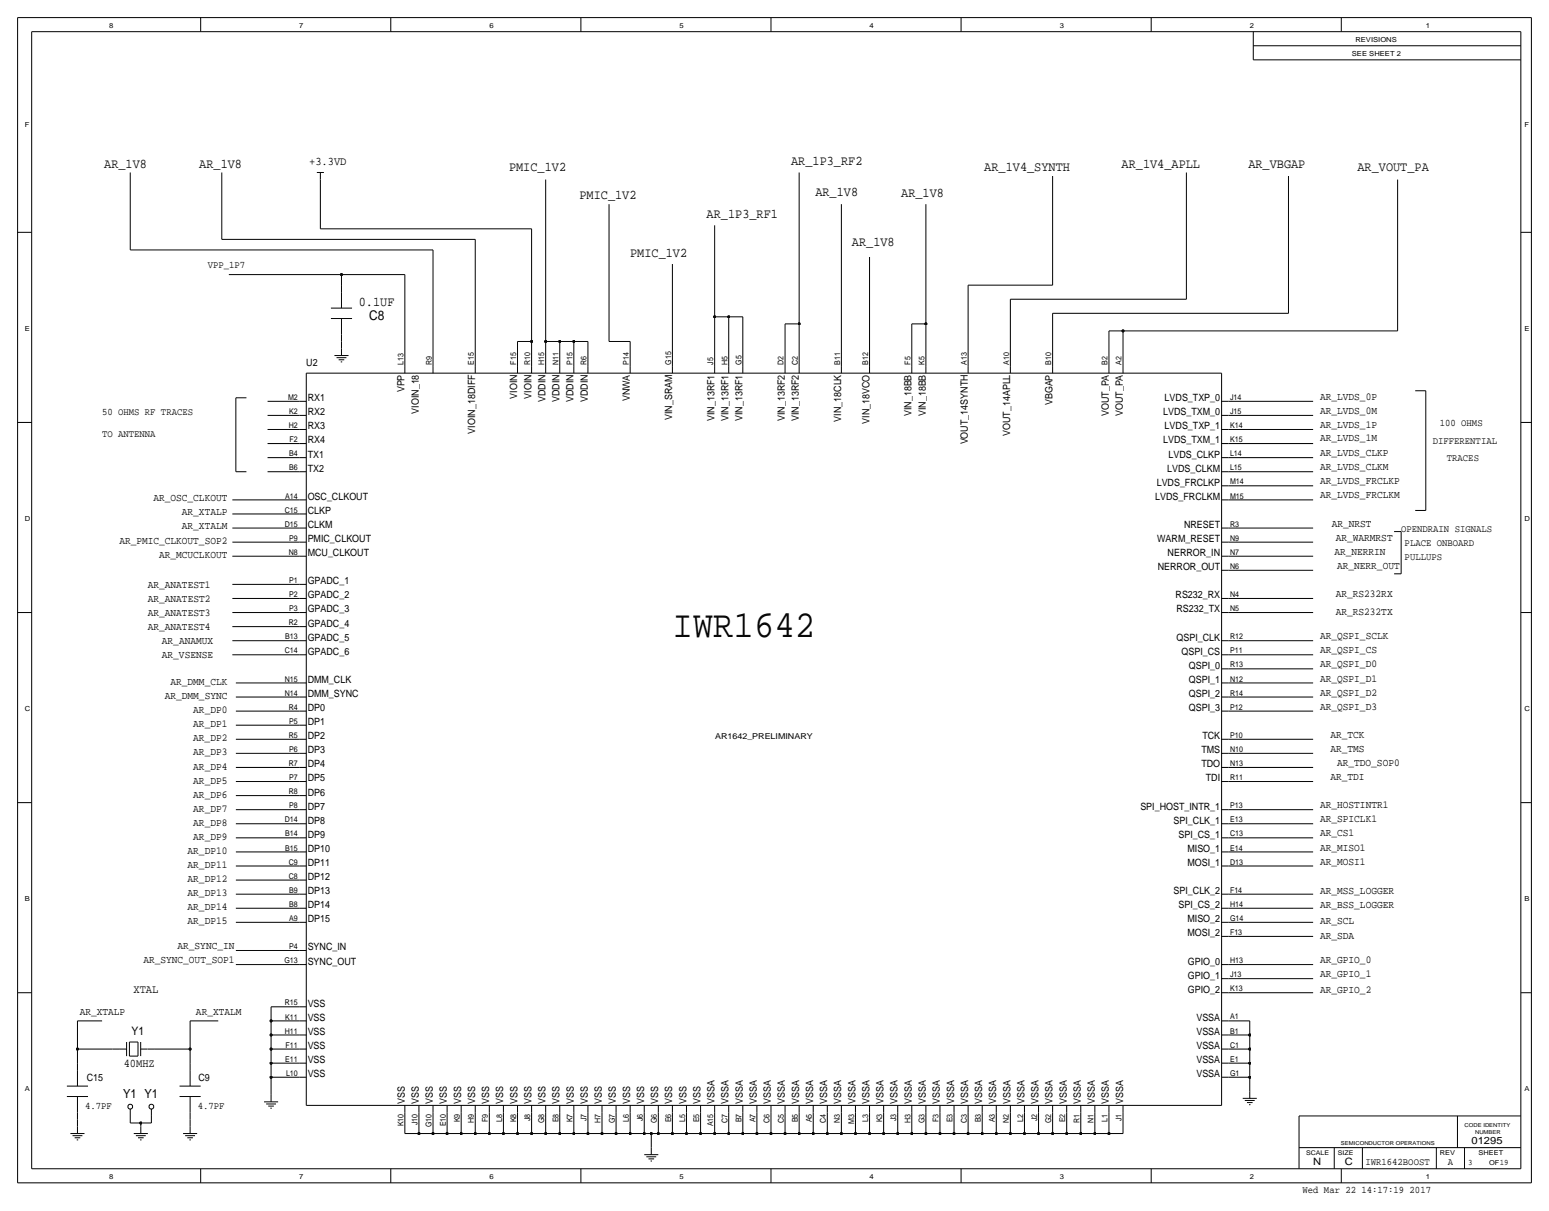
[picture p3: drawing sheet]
<svg xmlns="http://www.w3.org/2000/svg" width="559mm" height="437mm" viewBox="0 0 559 437" stroke-linecap="round" stroke-linejoin="round" font-family="sans-serif">
<g fill="none" stroke="#000" stroke-width=".36">
<path d="M6.3 6.3v420.4zM6.4 6.3h546zM11.4 11.4v410.2zM11.4 11.4h537.2zM72.4 6.3v5.1zM141 6.3v5.1zM209.5 6.3v5.1zM278.1 6.3v5.1zM346.7 6.3v5.1zM415.3 6.3v5.1zM452.1 16.5h96.5zM452.1 11.4v10.2z"/>
<path d="M483.9 6.3v5.1zM548.6 11.4v410.2zM552.4 6.3v420.4zM452.1 21.6h96.5zM47 62.2v28zM80 62.2v24.2zM114.3 62.2h2.5zM115.6 64.8v17.7zM115.6 62.2v2.6zM196.8 64.8v58.4zM219.7 73.7v49.5zM288.3 62.2v54.6z"/>
<path d="M303.5 73.7v58.4zM334 73.7v43.1zM379.7 63.5v39.4zM428 62.2v45.8zM464.8 63.5v49.5zM504.2 64.8v54.6zM6.4 83.8h5zM47 90.2h109.2zM80 86.4h91.5zM82.5 99.1h40.7zM115.6 82.5h76.2zM123.2 99.1h22.8z"/>
<path d="M123.2 99.1v3.8zM146 99.1v33zM156.2 90.2v41.9zM171.4 86.4v45.7zM191.8 82.6v40.6zM242.6 95.3v36.8zM257.8 81.3v33zM313.7 92.7v39.4zM548.6 83.8h3.8zM119.4 111.2h7.6zM119.4 114.9h7.6zM123.2 102.9v2.5z"/>
<path d="M123.2 105.4v5.8zM123.2 114.9v5.7zM257.8 114.3h5.1zM257.8 114.3v17.8zM262.9 114.3h5.1zM262.9 114.3v17.8zM268 114.3v17.8zM283.2 116.8v15.3zM283.2 116.8h5.1zM288.3 116.8v15.3zM328.9 116.8h5.1zM328.9 116.8v15.3z"/>
<path d="M334 116.8v15.3zM349.2 102.9v29.2zM349.3 102.9h30.4zM364.5 107.9h63.5zM364.5 107.9v24.2zM379.7 113h85.1zM379.7 113v19.1zM400 119.4v12.7zM400.1 119.4h5zM405.1 119.4h99.1zM405.1 119.4v12.7zM110.5 134.6h330.2z"/>
<path d="M110.5 134.6v264.2zM120.6 128.3h5.1zM121.4 129h3.6zM122.2 129.8h2zM122.9 130.6h.5zM123.2 123.2v2.5zM123.2 120.7v2.5zM123.2 125.7v2.6zM146 132.1v2.5zM156.2 132.1v2.5zM171.4 132.1v2.5zM186.7 123.2v8.9z"/>
<path d="M186.7 123.2h5.1zM186.7 132.1v2.5zM191.8 123.2v8.9zM191.8 132.1v2.5zM196.8 123.2h5.1zM196.8 123.2v8.9zM196.8 132.1v2.5zM201.9 123.2h5.1zM201.9 123.2v8.9zM201.9 132.1v2.5zM207 123.2h5.1zM207 123.2v8.9z"/>
<path d="M207 132.1v2.5zM212.1 123.2v8.9zM212.1 132.1v2.5zM219.7 123.2h7.6zM227.3 123.2v8.9zM227.3 132.1v2.5zM242.6 132.1v2.5zM257.8 132.1v2.5zM262.9 132.1v2.5zM268 132.1v2.5zM283.2 132.1v2.5zM288.3 132.1v2.5z"/>
<path d="M303.5 132.1v2.5zM313.7 132.1v2.5zM328.9 132.1v2.5zM334 132.1v2.5zM349.2 132.1v2.5zM364.5 132.1v2.5zM379.7 132.1v2.5zM400 132.1v2.5zM405.1 132.1v2.5zM440.7 134.6v264.2zM6.4 152.4h5zM85.1 143.5v26.7z"/>
<path d="M85.1 143.5h3.8zM96.5 154.9h11.4zM96.5 149.9h11.4zM96.5 144.8h11.5zM107.9 154.9h2.6zM107.9 149.9h2.6zM107.9 144.8h2.6zM440.7 154.9h2.5zM440.7 149.9h2.5zM440.7 144.8h2.5zM443.2 154.9h30.5zM443.2 149.9h30.5z"/>
<path d="M443.2 144.8h30.5zM510.5 141h3.8zM514.3 141v43.1zM548.6 152.4h3.8zM85.1 170.2h3.8zM96.5 170.2h11.4zM96.5 165.1h11.4zM96.5 160h11.4zM107.9 170.2h2.6zM107.9 165.1h2.6zM107.9 160h2.6zM440.7 175.3h2.5z"/>
<path d="M440.7 170.2h2.5zM440.7 165.1h2.5zM440.7 160h2.5zM443.2 175.3h30.5zM443.2 170.2h30.5zM443.2 165.1h30.5zM443.2 160h30.5zM83.8 190.5h24.1zM83.8 180.3h24.1zM83.8 195.6h24.1zM83.8 185.4h24.1zM107.9 195.6h2.6z"/>
<path d="M107.9 190.5h2.6zM107.9 185.4h2.6zM107.9 180.3h2.6zM440.7 195.6h2.5zM440.7 190.5h2.5zM440.7 180.3h2.5zM443.2 180.3h30.5zM443.2 190.5h30.5zM443.2 195.6h30.5zM502.9 191.8h2.6zM505.5 191.8v15.2zM510.5 184.1h3.8z"/>
<path d="M83.8 200.7h24.1zM83.8 215.9h24.1zM83.8 210.8h24.1zM107.9 215.9h2.6zM107.9 210.8h2.6zM107.9 200.7h2.6zM440.7 215.9h2.5zM440.7 205.7h2.5zM440.7 200.7h2.5zM443.2 215.9h30.5zM443.2 205.7h30.5zM443.2 200.7h30.5z"/>
<path d="M502.9 207h2.6zM6.4 221h5zM83.8 226.1h24.1zM83.8 221h24.1zM83.8 231.1h24.1zM83.8 236.2h24.1zM107.9 236.2h2.6zM107.9 231.1h2.6zM107.9 226.1h2.6zM107.9 221h2.6zM440.7 236.2h2.5zM440.7 231.1h2.5z"/>
<path d="M440.7 221h2.5zM443.2 221h30.5zM443.2 236.2h30.5zM443.2 231.1h30.5zM548.6 221h3.8zM85.1 246.4h22.8zM85.1 251.5h22.8zM85.1 256.5h22.8zM107.9 256.5h2.6zM107.9 251.5h2.6zM107.9 246.4h2.6zM440.7 256.5h2.5z"/>
<path d="M440.7 251.5h2.5zM440.7 246.4h2.5zM440.7 241.3h2.5zM443.2 251.5h30.5zM443.2 256.5h30.5zM443.2 241.3h30.5zM443.2 246.4h30.5zM85.1 261.6h22.8zM85.1 276.9h22.8zM85.1 271.8h22.8zM85.1 266.7h22.8zM107.9 276.9h2.6z"/>
<path d="M107.9 271.8h2.6zM107.9 266.7h2.6zM107.9 261.6h2.6zM440.7 276.9h2.5zM440.7 271.8h2.5zM440.7 266.7h2.5zM443.2 271.8h30.5zM443.2 266.7h30.5zM443.2 276.9h30.5zM6.4 289.6h5zM85.1 297.2h22.8zM85.1 287h22.8z"/>
<path d="M85.1 292.1h22.8zM85.1 281.9h22.8zM107.9 297.2h2.6zM107.9 292.1h2.6zM107.9 287h2.6zM107.9 281.9h2.6zM440.7 297.2h2.5zM440.7 292.1h2.5zM440.7 281.9h2.5zM443.2 292.1h30.5zM443.2 297.2h30.5zM443.2 281.9h30.5z"/>
<path d="M548.6 289.6h3.8zM85.1 312.4h22.8zM85.1 317.5h22.8zM85.1 307.3h22.8zM85.1 302.3h22.8zM107.9 317.5h2.6zM107.9 312.4h2.6zM107.9 307.3h2.6zM107.9 302.3h2.6zM440.7 312.4h2.5zM440.7 307.3h2.5zM440.7 302.3h2.5z"/>
<path d="M443.2 302.3h30.5zM443.2 312.4h30.5zM443.2 307.3h30.5zM85.1 322.6h22.8zM85.1 332.7h22.8zM85.1 327.7h22.8zM107.9 332.7h2.6zM107.9 327.7h2.6zM107.9 322.6h2.6zM440.7 337.8h2.5zM440.7 332.7h2.5zM440.7 327.7h2.5z"/>
<path d="M440.7 322.6h2.5zM443.2 327.7h30.5zM443.2 322.6h30.5zM443.2 332.7h30.5zM443.2 337.8h30.5zM6.4 358.1h5zM85.1 342.9h22.8zM85.1 348h22.8zM107.9 348h2.6zM107.9 342.9h2.6zM440.7 358.1h2.5zM440.7 353.1h2.5z"/>
<path d="M440.7 348h2.5zM443.2 348h30.5zM443.2 353.1h30.5zM443.2 358.1h30.5zM548.6 358.1h3.8zM27.9 378.5v5zM27.9 368.3v10.2zM27.9 368.3h8.9zM27.9 378.5h12.7zM40.6 378.5h2.6zM43.1 378.5h2.6zM45.7 375.9v5.1z"/>
<path d="M46.7 375.9v5.1zM46.7 375.9h3.1zM49.8 375.9v5.1zM50.7 378.5h2.6zM50.7 375.9v5.1zM53.3 378.5h2.6zM55.9 378.5h12.7zM68.6 368.3v10.2zM68.6 378.5v5zM68.6 368.3h10.1zM97.8 378.5h10.1zM97.8 373.4h10.1z"/>
<path d="M97.8 363.2h10.1zM97.8 378.5v5zM97.8 373.4v5.1zM97.8 368.3v5.1zM97.8 368.3h10.2zM97.8 363.2v5.1zM107.9 363.2h2.6zM107.9 378.5h2.6zM107.9 373.4h2.6zM107.9 368.3h2.6zM440.7 378.5h2.5zM440.7 373.4h2.5z"/>
<path d="M440.7 368.3h2.5zM443.2 368.3h7.7zM443.2 373.4h7.7zM443.2 378.5h7.7zM450.8 368.3v5.1zM450.8 373.4v5.1zM450.8 378.5v5zM24.1 391.8h7.7zM24.1 395.6h7.7zM27.9 383.5v2.6zM27.9 386.1v5.7zM27.9 395.6v5.7z"/>
<path d="M46.7 381h3.1zM64.8 391.8h7.6zM64.8 395.6h7.6zM68.6 383.5v2.6zM68.6 386.1v5.7zM68.6 395.6v5.7zM95.2 397.5h5.1zM96 398.3h3.6zM96.8 399h2zM97.5 399.8h.5zM97.8 383.5h10.1zM97.8 388.6h10.1z"/>
<path d="M97.8 383.5v5.1zM97.8 388.6v6.4zM97.8 395v2.5zM107.9 388.6h2.6zM107.9 383.5h2.6zM110.5 398.8h330.2zM146 398.8v2.5zM151.1 398.8v2.5zM156.2 398.8v2.5zM161.3 398.8v2.5zM166.4 398.8v2.5zM171.4 398.8v2.5z"/>
<path d="M176.5 398.8v2.5zM181.6 398.8v2.5zM186.7 398.8v2.5zM191.8 398.8v2.5zM196.8 398.8v2.5zM201.9 398.8v2.5zM207 398.8v2.5zM212.1 398.8v2.5zM217.2 398.8v2.5zM222.2 398.8v2.5zM227.3 398.8v2.5zM232.4 398.8v2.5z"/>
<path d="M237.5 398.8v2.5zM242.6 398.8v2.5zM247.6 398.8v2.5zM252.7 398.8v2.5zM257.8 398.8v2.5zM262.9 398.8v2.5zM268 398.8v2.5zM273 398.8v2.5zM278.1 398.8v2.5zM283.2 398.8v2.5zM288.3 398.8v2.5zM293.4 398.8v2.5z"/>
<path d="M298.4 398.8v2.5zM303.5 398.8v2.5zM308.6 398.8v2.5zM313.7 398.8v2.5zM318.8 398.8v2.5zM323.8 398.8v2.5zM328.9 398.8v2.5zM334 398.8v2.5zM339.1 398.8v2.5zM344.2 398.8v2.5zM349.2 398.8v2.5zM354.3 398.8v2.5z"/>
<path d="M359.4 398.8v2.5zM364.5 398.8v2.5zM369.6 398.8v2.5zM374.6 398.8v2.5zM379.7 398.8v2.5zM384.8 398.8v2.5zM389.9 398.8v2.5zM395 398.8v2.5zM400 398.8v2.5zM405.1 398.8v2.5zM440.7 388.6h2.5zM440.7 383.5h2.5z"/>
<path d="M443.2 383.5h7.7zM443.2 388.6h7.7zM448.3 396.2h5.1zM449.1 397h3.5zM449.8 397.8h2.1zM450.6 398.5h.5zM450.8 383.5v5.1zM450.8 388.6v5.1zM450.8 393.7v2.5zM25.4 408.9h5.1zM26.2 409.7h3.5zM26.9 410.5h2.1z"/>
<path d="M27.7 411.2h.5zM27.9 403.9v2.5zM27.9 401.3v2.6zM27.9 406.4v2.5zM47 402.6v2.5zM47 405.1h3.8zM47 400.1v2.5zM48.3 408.9h5zM49 409.7h3.6zM49.8 410.5h2zM50.5 411.2h.6zM50.8 405.1h3.8z"/>
<path d="M50.8 405.1v1.3zM50.8 406.4v2.5zM54.6 402.6v2.5zM54.6 400.1v2.5zM66 408.9h5.1zM66.8 409.7h3.6zM67.6 410.5h2zM68.3 411.2h.5zM68.6 403.9v2.5zM68.6 401.3v2.6zM68.6 406.4v2.5zM146 408.9h5.1z"/>
<path d="M146 401.3v7.6zM151.1 401.3v7.6zM151.1 408.9h5.1zM156.2 408.9h5.1zM156.2 401.3v7.6zM161.3 401.3v7.6zM161.3 408.9h5.1zM166.4 408.9h5.1zM166.4 401.3v7.6zM171.4 401.3v7.6zM171.4 408.9h5.1zM176.5 401.3v7.6z"/>
<path d="M176.5 408.9h5.1zM181.6 401.3v7.6zM181.6 408.9h5.1zM186.7 401.3v7.6zM186.7 408.9h5.1zM191.8 408.9h5zM191.8 401.3v7.6zM196.8 401.3v7.6zM196.8 408.9h5.1zM201.9 401.3v7.6zM201.9 408.9h5.1zM207 408.9h5.1z"/>
<path d="M207 401.3v7.6zM212.1 401.3v7.6zM212.1 408.9h5.1zM217.2 408.9h5zM217.2 401.3v7.6zM222.2 401.3v7.6zM222.2 408.9h5.1zM227.3 401.3v7.6zM227.3 408.9h5.1zM232.4 401.3v7.6zM232.4 408.9h2.5zM232.4 416.6h5.1z"/>
<path d="M233.2 417.3h3.5zM233.9 418.1h2.1zM234.7 418.8h.5zM234.9 408.9h2.6zM234.9 408.9v5.1zM234.9 414v2.6zM237.5 401.3v7.6zM237.5 408.9h5.1zM242.6 401.3v7.6zM242.6 408.9h5zM247.6 408.9h5.1zM247.6 401.3v7.6z"/>
<path d="M252.7 401.3v7.6zM252.7 408.9h5.1zM257.8 408.9h5.1zM257.8 401.3v7.6zM262.9 401.3v7.6zM262.9 408.9h5.1zM268 401.3v7.6zM268 408.9h5zM273 408.9h5.1zM273 401.3v7.6zM278.1 401.3v7.6zM278.1 408.9h5.1z"/>
<path d="M283.2 408.9h5.1zM283.2 401.3v7.6zM288.3 401.3v7.6zM288.3 408.9h5.1zM293.4 401.3v7.6zM293.4 408.9h5zM298.4 408.9h5.1zM298.4 401.3v7.6zM303.5 401.3v7.6zM303.5 408.9h5.1zM308.6 408.9h5.1zM308.6 401.3v7.6z"/>
<path d="M313.7 401.3v7.6zM313.7 408.9h5.1zM318.8 401.3v7.6zM318.8 408.9h5zM323.8 408.9h5.1zM323.8 401.3v7.6zM328.9 401.3v7.6zM328.9 408.9h5.1zM334 401.3v7.6zM334 408.9h5.1zM339.1 408.9h5.1zM339.1 401.3v7.6z"/>
<path d="M344.2 401.3v7.6zM344.2 408.9h5zM349.2 408.9h5.1zM349.2 401.3v7.6zM354.3 401.3v7.6zM354.3 408.9h5.1zM359.4 401.3v7.6zM359.4 408.9h5.1zM364.5 408.9h5.1zM364.5 401.3v7.6zM369.6 401.3v7.6zM369.6 408.9h5z"/>
<path d="M374.6 408.9h5.1zM374.6 401.3v7.6zM379.7 401.3v7.6zM379.7 408.9h5.1zM384.8 401.3v7.6zM384.8 408.9h5.1zM389.9 408.9h5.1zM389.9 401.3v7.6zM395 401.3v7.6zM395 408.9h5zM400 408.9h5.1zM400 401.3v7.6z"/>
<path d="M405.1 401.3v7.6zM468.6 414h80zM468.6 402.6v19zM468.6 402.6h80zM481.3 414v7.6zM491.5 414v7.6zM518.2 414v7.6zM525.8 402.6v11.4zM528.3 414v7.6zM6.4 426.7h546zM11.4 421.6h537.2zM72.4 421.6v5.1z"/>
<path d="M141 421.6v5.1zM209.5 421.6v5.1zM278.1 421.6v5.1zM346.7 421.6v5.1zM415.3 421.6v5.1zM483.9 421.6v5.1z"/>
<circle cx="47" cy="399.2" r=".87"/>
<circle cx="54.6" cy="399.2" r=".87"/>
</g>
<g fill="#000" stroke="#000" stroke-width=".36">
<circle cx="123.2" cy="99.1" r=".41"/>
<circle cx="257.8" cy="114.3" r=".41"/>
<circle cx="262.9" cy="114.3" r=".41"/>
<circle cx="288.3" cy="116.8" r=".41"/>
<circle cx="334" cy="116.8" r=".41"/>
<circle cx="405.1" cy="119.4" r=".41"/>
<circle cx="191.8" cy="123.2" r=".41"/>
<circle cx="196.8" cy="123.2" r=".41"/>
<circle cx="201.9" cy="123.2" r=".41"/>
<circle cx="207" cy="123.2" r=".41"/>
<circle cx="27.9" cy="378.5" r=".41"/>
<circle cx="68.6" cy="378.5" r=".41"/>
<circle cx="97.8" cy="368.3" r=".41"/>
<circle cx="97.8" cy="378.5" r=".41"/>
<circle cx="97.8" cy="373.4" r=".41"/>
<circle cx="450.8" cy="378.5" r=".41"/>
<circle cx="450.8" cy="373.4" r=".41"/>
<circle cx="97.8" cy="388.6" r=".41"/>
<circle cx="97.8" cy="383.5" r=".41"/>
<circle cx="450.8" cy="388.6" r=".41"/>
<circle cx="450.8" cy="383.5" r=".41"/>
<circle cx="50.8" cy="405.1" r=".41"/>
<circle cx="151.1" cy="408.9" r=".41"/>
<circle cx="156.2" cy="408.9" r=".41"/>
<circle cx="161.3" cy="408.9" r=".41"/>
<circle cx="166.4" cy="408.9" r=".41"/>
<circle cx="171.4" cy="408.9" r=".41"/>
<circle cx="176.5" cy="408.9" r=".41"/>
<circle cx="181.6" cy="408.9" r=".41"/>
<circle cx="186.7" cy="408.9" r=".41"/>
<circle cx="191.8" cy="408.9" r=".41"/>
<circle cx="196.8" cy="408.9" r=".41"/>
<circle cx="201.9" cy="408.9" r=".41"/>
<circle cx="207" cy="408.9" r=".41"/>
<circle cx="212.1" cy="408.9" r=".41"/>
<circle cx="217.2" cy="408.9" r=".41"/>
<circle cx="222.2" cy="408.9" r=".41"/>
<circle cx="227.3" cy="408.9" r=".41"/>
<circle cx="232.4" cy="408.9" r=".41"/>
<circle cx="234.9" cy="408.9" r=".41"/>
<circle cx="237.5" cy="408.9" r=".41"/>
<circle cx="242.6" cy="408.9" r=".41"/>
<circle cx="247.6" cy="408.9" r=".41"/>
<circle cx="252.7" cy="408.9" r=".41"/>
<circle cx="257.8" cy="408.9" r=".41"/>
<circle cx="262.9" cy="408.9" r=".41"/>
<circle cx="268" cy="408.9" r=".41"/>
<circle cx="273" cy="408.9" r=".41"/>
<circle cx="278.1" cy="408.9" r=".41"/>
<circle cx="283.2" cy="408.9" r=".41"/>
<circle cx="288.3" cy="408.9" r=".41"/>
<circle cx="293.4" cy="408.9" r=".41"/>
<circle cx="298.4" cy="408.9" r=".41"/>
<circle cx="303.5" cy="408.9" r=".41"/>
<circle cx="308.6" cy="408.9" r=".41"/>
<circle cx="313.7" cy="408.9" r=".41"/>
<circle cx="318.8" cy="408.9" r=".41"/>
<circle cx="323.8" cy="408.9" r=".41"/>
<circle cx="328.9" cy="408.9" r=".41"/>
<circle cx="334" cy="408.9" r=".41"/>
<circle cx="339.1" cy="408.9" r=".41"/>
<circle cx="344.2" cy="408.9" r=".41"/>
<circle cx="349.2" cy="408.9" r=".41"/>
<circle cx="354.3" cy="408.9" r=".41"/>
<circle cx="359.4" cy="408.9" r=".41"/>
<circle cx="364.5" cy="408.9" r=".41"/>
<circle cx="369.6" cy="408.9" r=".41"/>
<circle cx="374.6" cy="408.9" r=".41"/>
<circle cx="379.7" cy="408.9" r=".41"/>
<circle cx="384.8" cy="408.9" r=".41"/>
<circle cx="389.9" cy="408.9" r=".41"/>
<circle cx="395" cy="408.9" r=".41"/>
<circle cx="400" cy="408.9" r=".41"/>
</g>
<text font-size="13.8" x="242.6" y="229.9">IWR1642</text>
<g font-size="4.8">
<text x="285.4" y="59.7">AR_1P3_RF2</text>
<text x="37.6" y="60.5">AR_1V8</text>
<text x="71.9" y="60.5">AR_1V8</text>
<text x="183.6" y="61.7">PMIC_1V2</text>
<text x="355.1" y="61.7">AR_1V4_SYNTH</text>
<text x="404.6" y="60.5">AR_1V4_APLL</text>
<text x="450.3" y="60.5">AR_VBGAP</text>
<text x="489.7" y="61.7">AR_VOUT_PA</text>
<text x="209" y="71.9">PMIC_1V2</text>
<text x="294.1" y="70.6">AR_1V8</text>
<text x="325.1" y="71.1">AR_1V8</text>
<text x="254.9" y="78.7">AR_1P3_RF1</text>
<text x="307.3" y="88.9">AR_1V8</text>
<text x="227.3" y="92.7">PMIC_1V2</text>
<text x="129.5" y="110.5">0.1UF</text>
<text x="133.1" y="115.6">C8</text>
</g>
<text font-size="4.5" x="44.4" y="396.2">Y1 Y1</text>
<g font-size="4.2">
<text x="111.5" y="59.6">+3.3VD</text>
<text x="48.1" y="358.1">XTAL</text>
<text x="47.5" y="373.4">Y1</text>
<text x="44.6" y="384.8">40MHZ</text>
</g>
<g font-size="3.8">
<text x="476.3" y="149.4">AR_LVDS_0M</text>
<text x="476.3" y="144.3">AR_LVDS_0P</text>
<text x="476.3" y="154.4">AR_LVDS_1P</text>
<text x="476.3" y="159">AR_LVDS_1M</text>
<text x="476.3" y="164.6">AR_LVDS_CLKP</text>
<text x="476.3" y="169.7">AR_LVDS_CLKM</text>
<text x="476.2" y="179.8">AR_LVDS_FRCLKM</text>
<text x="476.2" y="174.8">AR_LVDS_FRCLKP</text>
<text x="55.4" y="180.6">AR_OSC_CLKOUT</text>
<text x="65.6" y="185.7">AR_XTALP</text>
<text x="65.6" y="190.8">AR_XTALM</text>
<text x="480.4" y="190">AR_NRST</text>
<text x="43.1" y="196.3">AR_PMIC_CLKOUT_SOP2</text>
<text x="481.9" y="195.1">AR_WARMRST</text>
<text x="57.4" y="201.4">AR_MCUCLKOUT</text>
<text x="481.4" y="200.2">AR_NERRIN</text>
<text x="482.4" y="205.2">AR_NERR_OUT</text>
<text x="53.3" y="212.1">AR_ANATEST1</text>
<text x="481.9" y="215.4">AR_RS232RX</text>
<text x="53.3" y="217.2">AR_ANATEST2</text>
<text x="481.9" y="221.7">AR_RS232TX</text>
<text x="53.3" y="227.3">AR_ANATEST4</text>
<text x="53.3" y="222.2">AR_ANATEST3</text>
<text x="58.4" y="232.4">AR_ANAMUX</text>
<text x="476.2" y="230.6">AR_QSPI_SCLK</text>
<text x="58.4" y="237.5">AR_VSENSE</text>
<text x="476.2" y="235.7">AR_QSPI_CS</text>
<text x="476.2" y="245.9">AR_QSPI_D1</text>
<text x="476.2" y="240.8">AR_QSPI_D0</text>
<text x="61.5" y="247.1">AR_DMM_CLK</text>
<text x="476.2" y="250.9">AR_QSPI_D2</text>
<text x="59.5" y="252.2">AR_DMM_SYNC</text>
<text x="69.7" y="257.3">AR_DP0</text>
<text x="476.2" y="256">AR_QSPI_D3</text>
<text x="69.7" y="262.4">AR_DP1</text>
<text x="69.7" y="267.5">AR_DP2</text>
<text x="479.9" y="266.2">AR_TCK</text>
<text x="69.7" y="272.5">AR_DP3</text>
<text x="479.9" y="271.3">AR_TMS</text>
<text x="69.7" y="277.6">AR_DP4</text>
<text x="479.9" y="281.4">AR_TDI</text>
<text x="482.4" y="276.3">AR_TDO_SOP0</text>
<text x="69.7" y="287.8">AR_DP6</text>
<text x="69.7" y="282.7">AR_DP5</text>
<text x="69.7" y="292.9">AR_DP7</text>
<text x="476.2" y="291.6">AR_HOSTINTR1</text>
<text x="69.7" y="297.9">AR_DP8</text>
<text x="476.2" y="296.7">AR_SPICLK1</text>
<text x="69.7" y="303">AR_DP9</text>
<text x="476.2" y="301.8">AR_CS1</text>
<text x="67.7" y="308.1">AR_DP10</text>
<text x="476.2" y="311.9">AR_MOSI1</text>
<text x="476.2" y="306.8">AR_MISO1</text>
<text x="67.7" y="313.2">AR_DP11</text>
<text x="67.7" y="323.3">AR_DP13</text>
<text x="67.7" y="318.3">AR_DP12</text>
<text x="476.2" y="322.6">AR_MSS_LOGGER</text>
<text x="67.7" y="328.4">AR_DP14</text>
<text x="476.2" y="327.7">AR_BSS_LOGGER</text>
<text x="67.7" y="333.5">AR_DP15</text>
<text x="476.2" y="333.5">AR_SCL</text>
<text x="476.2" y="338.6">AR_SDA</text>
<text x="51.8" y="347.5">AR_SYNC_OUT_SOP1</text>
<text x="64.1" y="342.4">AR_SYNC_IN</text>
<text x="476.2" y="347.5">AR_GPIO_0</text>
<text x="476.2" y="352.6">AR_GPIO_1</text>
<text x="476.2" y="358.4">AR_GPIO_2</text>
<text x="28.8" y="366">AR_XTALP</text>
<text x="70.7" y="366">AR_XTALM</text>
</g>
<g font-size="3.7">
<text x="530.9" y="412.8">01295</text>
<text x="473.7" y="420.4">N</text>
<text x="485.1" y="420.4">C</text>
</g>
<g font-size="3.6">
<text x="74.9" y="96.5">VPP_1P7</text>
<text x="110.5" y="132.1">U2</text>
<text x="146" y="141.6" transform="rotate(-90 146 141.6)">VPP</text>
<text x="186.6" y="143.9" transform="rotate(-90 186.6 143.9)">VIOIN</text>
<text x="191.7" y="143.9" transform="rotate(-90 191.7 143.9)">VIOIN</text>
<text x="36.8" y="149.9">50 OHMS RF TRACES</text>
<text x="111" y="149.8">RX2</text>
<text x="111" y="144.7">RX1</text>
<text x="151.1" y="149.3" transform="rotate(-90 151.1 149.3)">VIOIN_18</text>
<text x="196.8" y="145.1" transform="rotate(-90 196.8 145.1)">VDDIN</text>
<text x="201.9" y="145.1" transform="rotate(-90 201.9 145.1)">VDDIN</text>
<text x="206.9" y="145.1" transform="rotate(-90 206.9 145.1)">VDDIN</text>
<text x="212" y="145.1" transform="rotate(-90 212 145.1)">VDDIN</text>
<text x="227.3" y="144.8" transform="rotate(-90 227.3 144.8)">VNWA</text>
<text x="379.7" y="146.2" transform="rotate(-90 379.7 146.2)">VBGAP</text>
<text x="419.6" y="149.8">LVDS_TXM_0</text>
<text x="420.1" y="144.7">LVDS_TXP_0</text>
<text x="111" y="154.9">RX3</text>
<text x="242.5" y="151.6" transform="rotate(-90 242.5 151.6)">VIN_SRAM</text>
<text x="257.7" y="151.9" transform="rotate(-90 257.7 151.9)">VIN_13RF1</text>
<text x="262.8" y="151.9" transform="rotate(-90 262.8 151.9)">VIN_13RF1</text>
<text x="267.9" y="151.9" transform="rotate(-90 267.9 151.9)">VIN_13RF1</text>
<text x="283.1" y="151.9" transform="rotate(-90 283.1 151.9)">VIN_13RF2</text>
<text x="288.2" y="151.9" transform="rotate(-90 288.2 151.9)">VIN_13RF2</text>
<text x="303.5" y="152.1" transform="rotate(-90 303.5 152.1)">VIN_18CLK</text>
<text x="313.6" y="152.8" transform="rotate(-90 313.6 152.8)">VIN_18VCO</text>
<text x="328.9" y="150.2" transform="rotate(-90 328.9 150.2)">VIN_18BB</text>
<text x="333.9" y="150.2" transform="rotate(-90 333.9 150.2)">VIN_18BB</text>
<text x="400" y="150.2" transform="rotate(-90 400 150.2)">VOUT_PA</text>
<text x="405.1" y="150.2" transform="rotate(-90 405.1 150.2)">VOUT_PA</text>
<text x="420.1" y="154.9">LVDS_TXP_1</text>
<text x="519.4" y="153.7">100 OHMS</text>
<text x="36.8" y="157.5">TO ANTENNA</text>
<text x="111" y="160">RX4</text>
<text x="171.4" y="156.4" transform="rotate(-90 171.4 156.4)">VIOIN_18DIFF</text>
<text x="349.2" y="160.3" transform="rotate(-90 349.2 160.3)">VOUT_14SYNTH</text>
<text x="364.4" y="157.3" transform="rotate(-90 364.4 157.3)">VOUT_14APLL</text>
<text x="419.6" y="160">LVDS_TXM_1</text>
<text x="516.9" y="160">DIFFERENTIAL</text>
<text x="111" y="165.1">TX1</text>
<text x="421.6" y="165.1">LVDS_CLKP</text>
<text x="522" y="166.4">TRACES</text>
<text x="111" y="170.2">TX2</text>
<text x="421" y="170.2">LVDS_CLKM</text>
<text x="417.3" y="175.2">LVDS_FRCLKP</text>
<text x="111" y="185.4">CLKP</text>
<text x="111" y="180.3">OSC_CLKOUT</text>
<text x="416.8" y="180.3">LVDS_FRCLKM</text>
<text x="111" y="190.5">CLKM</text>
<text x="427.1" y="190.5">NRESET</text>
<text x="505.5" y="191.8">OPENDRAIN SIGNALS</text>
<text x="111" y="195.6">PMIC_CLKOUT</text>
<text x="417.5" y="195.6">WARM_RESET</text>
<text x="506.7" y="196.9">PLACE ONBOARD</text>
<text x="111" y="200.6">MCU_CLKOUT</text>
<text x="421.2" y="200.6">NERROR_IN</text>
<text x="506.7" y="201.9">PULLUPS</text>
<text x="417.7" y="205.7">NERROR_OUT</text>
<text x="111" y="215.9">GPADC_2</text>
<text x="111" y="210.8">GPADC_1</text>
<text x="424.1" y="215.9">RS232_RX</text>
<text x="111" y="221">GPADC_3</text>
<text x="424.4" y="221">RS232_TX</text>
<text x="111" y="226">GPADC_4</text>
<text x="111" y="231.1">GPADC_5</text>
<text x="424.4" y="231.1">QSPI_CLK</text>
<text x="111" y="236.2">GPADC_6</text>
<text x="426.2" y="236.2">QSPI_CS</text>
<text x="428.9" y="241.3">QSPI_0</text>
<text x="111" y="251.4">DMM_SYNC</text>
<text x="111" y="246.4">DMM_CLK</text>
<text x="428.9" y="251.4">QSPI_2</text>
<text x="428.9" y="246.4">QSPI_1</text>
<text x="111" y="256.5">DP0</text>
<text x="428.9" y="256.5">QSPI_3</text>
<text x="111" y="261.6">DP1</text>
<text x="111" y="266.7">DP2</text>
<text x="433.7" y="266.7">TCK</text>
<text x="111" y="271.8">DP3</text>
<text x="433.4" y="271.8">TMS</text>
<text x="111" y="281.9">DP5</text>
<text x="111" y="276.8">DP4</text>
<text x="433.4" y="276.8">TDO</text>
<text x="435" y="281.9">TDI</text>
<text x="111" y="287">DP6</text>
<text x="111" y="292.1">DP7</text>
<text x="411.4" y="292.1">SPI_HOST_INTR_1</text>
<text x="111" y="297.2">DP8</text>
<text x="423.4" y="297.2">SPI_CLK_1</text>
<text x="111" y="302.3">DP9</text>
<text x="425.2" y="302.2">SPI_CS_1</text>
<text x="111" y="307.3">DP10</text>
<text x="428.4" y="307.3">MISO_1</text>
<text x="111" y="317.5">DP12</text>
<text x="111" y="312.4">DP11</text>
<text x="428.4" y="312.4">MOSI_1</text>
<text x="111" y="322.6">DP13</text>
<text x="423.4" y="322.6">SPI_CLK_2</text>
<text x="111" y="327.7">DP14</text>
<text x="425.2" y="327.7">SPI_CS_2</text>
<text x="111" y="332.7">DP15</text>
<text x="428.4" y="332.7">MISO_2</text>
<text x="428.4" y="337.8">MOSI_2</text>
<text x="111" y="348">SYNC_OUT</text>
<text x="111" y="342.9">SYNC_IN</text>
<text x="428.6" y="348">GPIO_0</text>
<text x="428.6" y="353.1">GPIO_1</text>
<text x="428.6" y="358.1">GPIO_2</text>
<text x="111" y="363.2">VSS</text>
<text x="111" y="368.3">VSS</text>
<text x="431.6" y="368.3">VSSA</text>
<text x="111" y="373.3">VSS</text>
<text x="431.6" y="373.4">VSSA</text>
<text x="111" y="383.5">VSS</text>
<text x="111" y="378.4">VSS</text>
<text x="431.6" y="383.5">VSSA</text>
<text x="431.6" y="378.5">VSSA</text>
<text x="31.3" y="389.9">C15</text>
<text x="71.6" y="389.9">C9</text>
<text x="111" y="388.6">VSS</text>
<text x="431.6" y="388.6">VSSA</text>
<text x="30.7" y="400.1">4.7PF</text>
<text x="71.4" y="400">4.7PF</text>
<text x="146" y="398.3" transform="rotate(-90 146 398.3)">VSS</text>
<text x="151.1" y="398.3" transform="rotate(-90 151.1 398.3)">VSS</text>
<text x="156.1" y="398.3" transform="rotate(-90 156.1 398.3)">VSS</text>
<text x="161.2" y="398.3" transform="rotate(-90 161.2 398.3)">VSS</text>
<text x="166.3" y="398.3" transform="rotate(-90 166.3 398.3)">VSS</text>
<text x="171.4" y="398.3" transform="rotate(-90 171.4 398.3)">VSS</text>
<text x="176.5" y="398.3" transform="rotate(-90 176.5 398.3)">VSS</text>
<text x="181.6" y="398.3" transform="rotate(-90 181.6 398.3)">VSS</text>
<text x="186.6" y="398.3" transform="rotate(-90 186.6 398.3)">VSS</text>
<text x="191.7" y="398.3" transform="rotate(-90 191.7 398.3)">VSS</text>
<text x="196.8" y="398.3" transform="rotate(-90 196.8 398.3)">VSS</text>
<text x="201.9" y="398.3" transform="rotate(-90 201.9 398.3)">VSS</text>
<text x="207" y="398.3" transform="rotate(-90 207 398.3)">VSS</text>
<text x="212" y="398.3" transform="rotate(-90 212 398.3)">VSS</text>
<text x="217.1" y="398.3" transform="rotate(-90 217.1 398.3)">VSS</text>
<text x="222.2" y="398.3" transform="rotate(-90 222.2 398.3)">VSS</text>
<text x="227.3" y="398.3" transform="rotate(-90 227.3 398.3)">VSS</text>
<text x="232.4" y="398.3" transform="rotate(-90 232.4 398.3)">VSS</text>
<text x="237.4" y="398.3" transform="rotate(-90 237.4 398.3)">VSS</text>
<text x="242.5" y="398.3" transform="rotate(-90 242.5 398.3)">VSS</text>
<text x="247.6" y="398.3" transform="rotate(-90 247.6 398.3)">VSS</text>
<text x="252.7" y="398.3" transform="rotate(-90 252.7 398.3)">VSS</text>
<text x="257.8" y="398.3" transform="rotate(-90 257.8 398.3)">VSSA</text>
<text x="262.9" y="398.3" transform="rotate(-90 262.9 398.3)">VSSA</text>
<text x="267.9" y="398.3" transform="rotate(-90 267.9 398.3)">VSSA</text>
<text x="273" y="398.3" transform="rotate(-90 273 398.3)">VSSA</text>
<text x="278.1" y="398.3" transform="rotate(-90 278.1 398.3)">VSSA</text>
<text x="283.2" y="398.3" transform="rotate(-90 283.2 398.3)">VSSA</text>
<text x="288.3" y="398.3" transform="rotate(-90 288.3 398.3)">VSSA</text>
<text x="293.3" y="398.3" transform="rotate(-90 293.3 398.3)">VSSA</text>
<text x="298.4" y="398.3" transform="rotate(-90 298.4 398.3)">VSSA</text>
<text x="303.5" y="398.3" transform="rotate(-90 303.5 398.3)">VSSA</text>
<text x="308.6" y="398.3" transform="rotate(-90 308.6 398.3)">VSSA</text>
<text x="313.7" y="398.3" transform="rotate(-90 313.7 398.3)">VSSA</text>
<text x="318.7" y="398.3" transform="rotate(-90 318.7 398.3)">VSSA</text>
<text x="323.8" y="398.3" transform="rotate(-90 323.8 398.3)">VSSA</text>
<text x="328.9" y="398.3" transform="rotate(-90 328.9 398.3)">VSSA</text>
<text x="334" y="398.3" transform="rotate(-90 334 398.3)">VSSA</text>
<text x="339.1" y="398.3" transform="rotate(-90 339.1 398.3)">VSSA</text>
<text x="344.2" y="398.3" transform="rotate(-90 344.2 398.3)">VSSA</text>
<text x="349.2" y="398.3" transform="rotate(-90 349.2 398.3)">VSSA</text>
<text x="354.3" y="398.3" transform="rotate(-90 354.3 398.3)">VSSA</text>
<text x="359.4" y="398.3" transform="rotate(-90 359.4 398.3)">VSSA</text>
<text x="364.5" y="398.3" transform="rotate(-90 364.5 398.3)">VSSA</text>
<text x="369.6" y="398.3" transform="rotate(-90 369.6 398.3)">VSSA</text>
<text x="374.6" y="398.3" transform="rotate(-90 374.6 398.3)">VSSA</text>
<text x="379.7" y="398.3" transform="rotate(-90 379.7 398.3)">VSSA</text>
<text x="384.8" y="398.3" transform="rotate(-90 384.8 398.3)">VSSA</text>
<text x="389.9" y="398.3" transform="rotate(-90 389.9 398.3)">VSSA</text>
<text x="395" y="398.3" transform="rotate(-90 395 398.3)">VSSA</text>
<text x="400" y="398.3" transform="rotate(-90 400 398.3)">VSSA</text>
<text x="405.1" y="398.3" transform="rotate(-90 405.1 398.3)">VSSA</text>
<text x="492.6" y="420.4">IWR1642BOOST</text>
<text x="522.3" y="420.4">A</text>
<text x="469.9" y="430.5">Wed Mar 22 14:17:19 2017</text>
</g>
<g font-size="3">
<text x="529.6" y="420.4">3</text>
<text x="541" y="420.4">19</text>
</g>
<g font-size="2.9">
<text x="145.6" y="131.6" transform="rotate(-90 145.6 131.6)">L13</text>
<text x="155.7" y="131.6" transform="rotate(-90 155.7 131.6)">R9</text>
<text x="171" y="131.6" transform="rotate(-90 171 131.6)">E15</text>
<text x="186.2" y="131.6" transform="rotate(-90 186.2 131.6)">F15</text>
<text x="191.3" y="131.6" transform="rotate(-90 191.3 131.6)">R10</text>
<text x="196.4" y="131.6" transform="rotate(-90 196.4 131.6)">H15</text>
<text x="201.4" y="131.6" transform="rotate(-90 201.4 131.6)">N11</text>
<text x="206.5" y="131.6" transform="rotate(-90 206.5 131.6)">P15</text>
<text x="211.6" y="131.6" transform="rotate(-90 211.6 131.6)">R6</text>
<text x="226.8" y="131.6" transform="rotate(-90 226.8 131.6)">P14</text>
<text x="242.1" y="131.6" transform="rotate(-90 242.1 131.6)">G15</text>
<text x="257.3" y="131.6" transform="rotate(-90 257.3 131.6)">J5</text>
<text x="262.4" y="131.6" transform="rotate(-90 262.4 131.6)">H5</text>
<text x="267.5" y="131.6" transform="rotate(-90 267.5 131.6)">G5</text>
<text x="282.7" y="131.6" transform="rotate(-90 282.7 131.6)">D2</text>
<text x="287.8" y="131.6" transform="rotate(-90 287.8 131.6)">C2</text>
<text x="303" y="131.6" transform="rotate(-90 303 131.6)">B11</text>
<text x="313.2" y="131.6" transform="rotate(-90 313.2 131.6)">B12</text>
<text x="328.4" y="131.6" transform="rotate(-90 328.4 131.6)">F5</text>
<text x="333.5" y="131.6" transform="rotate(-90 333.5 131.6)">K5</text>
<text x="348.8" y="131.6" transform="rotate(-90 348.8 131.6)">A13</text>
<text x="364" y="131.6" transform="rotate(-90 364 131.6)">A10</text>
<text x="379.2" y="131.6" transform="rotate(-90 379.2 131.6)">B10</text>
<text x="399.6" y="131.6" transform="rotate(-90 399.6 131.6)">B2</text>
<text x="404.6" y="131.6" transform="rotate(-90 404.6 131.6)">A2</text>
<text x="103.9" y="144.3">M2</text>
<text x="104.3" y="149.4">K2</text>
<text x="443.7" y="149.4">J15</text>
<text x="443.7" y="144.3">J14</text>
<text x="104.2" y="154.4">H2</text>
<text x="443.7" y="154.4">K14</text>
<text x="104.5" y="159.5">F2</text>
<text x="443.7" y="159.5">K15</text>
<text x="104.3" y="164.6">B4</text>
<text x="443.7" y="164.6">L14</text>
<text x="104.3" y="169.7">B6</text>
<text x="443.7" y="169.7">L15</text>
<text x="102.9" y="179.8">A14</text>
<text x="443.7" y="179.8">M15</text>
<text x="443.7" y="174.8">M14</text>
<text x="102.8" y="184.9">C15</text>
<text x="102.8" y="190">D15</text>
<text x="443.7" y="190">R3</text>
<text x="104.3" y="195.1">P9</text>
<text x="443.7" y="195.1">N9</text>
<text x="104.2" y="200.2">N8</text>
<text x="443.7" y="200.2">N7</text>
<text x="443.7" y="205.2">N6</text>
<text x="104.3" y="215.4">P2</text>
<text x="104.3" y="210.3">P1</text>
<text x="443.7" y="215.4">N4</text>
<text x="104.3" y="220.5">P3</text>
<text x="443.7" y="220.5">N5</text>
<text x="104.2" y="225.6">R2</text>
<text x="102.9" y="230.6">B13</text>
<text x="443.7" y="230.6">R12</text>
<text x="102.8" y="235.7">C14</text>
<text x="443.7" y="235.7">P11</text>
<text x="102.8" y="245.9">N15</text>
<text x="443.7" y="245.9">N12</text>
<text x="443.7" y="240.8">R13</text>
<text x="102.8" y="251">N14</text>
<text x="443.7" y="251">R14</text>
<text x="104.2" y="256">R4</text>
<text x="443.7" y="256">P12</text>
<text x="104.3" y="261.1">P5</text>
<text x="104.2" y="266.2">R5</text>
<text x="258" y="266.7">AR1642_PRELIMINARY</text>
<text x="443.7" y="266.2">P10</text>
<text x="104.3" y="271.3">P6</text>
<text x="443.7" y="271.3">N10</text>
<text x="104.2" y="276.4">R7</text>
<text x="104.3" y="281.4">P7</text>
<text x="443.7" y="281.4">R11</text>
<text x="443.7" y="276.4">N13</text>
<text x="104.2" y="286.5">R8</text>
<text x="104.3" y="291.6">P8</text>
<text x="443.7" y="291.6">P13</text>
<text x="102.8" y="296.7">D14</text>
<text x="443.7" y="296.7">E13</text>
<text x="102.9" y="301.8">B14</text>
<text x="443.7" y="301.8">C13</text>
<text x="102.9" y="306.8">B15</text>
<text x="104.2" y="311.9">C9</text>
<text x="443.7" y="311.9">D13</text>
<text x="443.7" y="306.8">E14</text>
<text x="104.2" y="317">C8</text>
<text x="104.3" y="322.1">B9</text>
<text x="443.7" y="322.1">F14</text>
<text x="104.3" y="327.2">B8</text>
<text x="443.7" y="327.2">H14</text>
<text x="104.3" y="332.2">A9</text>
<text x="443.7" y="332.2">G14</text>
<text x="443.7" y="337.3">F13</text>
<text x="102.6" y="347.5">G13</text>
<text x="104.3" y="342.4">P4</text>
<text x="443.7" y="347.5">H13</text>
<text x="443.7" y="352.6">J13</text>
<text x="443.7" y="357.6">K13</text>
<text x="102.8" y="362.7">R15</text>
<text x="102.9" y="367.8">K11</text>
<text x="443.7" y="367.8">A1</text>
<text x="102.8" y="372.9">H11</text>
<text x="103.1" y="378">F11</text>
<text x="443.7" y="378">C1</text>
<text x="443.7" y="372.9">B1</text>
<text x="102.9" y="383">E11</text>
<text x="443.7" y="383">E1</text>
<text x="103.2" y="388.1">L10</text>
<text x="443.7" y="388.1">G1</text>
<text x="145.6" y="406.4" transform="rotate(-90 145.6 406.4)">K10</text>
<text x="150.6" y="405.9" transform="rotate(-90 150.6 405.9)">J10</text>
<text x="155.7" y="406.6" transform="rotate(-90 155.7 406.6)">G10</text>
<text x="160.8" y="406.4" transform="rotate(-90 160.8 406.4)">E10</text>
<text x="165.9" y="404.9" transform="rotate(-90 165.9 404.9)">K9</text>
<text x="171" y="405.1" transform="rotate(-90 171 405.1)">H9</text>
<text x="176" y="404.8" transform="rotate(-90 176 404.8)">F9</text>
<text x="181.1" y="404.7" transform="rotate(-90 181.1 404.7)">L8</text>
<text x="186.2" y="404.9" transform="rotate(-90 186.2 404.9)">K8</text>
<text x="191.3" y="404.5" transform="rotate(-90 191.3 404.5)">J8</text>
<text x="196.4" y="405.2" transform="rotate(-90 196.4 405.2)">G8</text>
<text x="201.4" y="404.9" transform="rotate(-90 201.4 404.9)">E8</text>
<text x="206.5" y="404.9" transform="rotate(-90 206.5 404.9)">K7</text>
<text x="211.6" y="404.5" transform="rotate(-90 211.6 404.5)">J7</text>
<text x="216.7" y="405.1" transform="rotate(-90 216.7 405.1)">H7</text>
<text x="221.8" y="405.2" transform="rotate(-90 221.8 405.2)">G7</text>
<text x="226.8" y="404.7" transform="rotate(-90 226.8 404.7)">L6</text>
<text x="231.9" y="404.5" transform="rotate(-90 231.9 404.5)">J6</text>
<text x="237" y="405.2" transform="rotate(-90 237 405.2)">G6</text>
<text x="242.1" y="404.9" transform="rotate(-90 242.1 404.9)">E6</text>
<text x="247.1" y="404.7" transform="rotate(-90 247.1 404.7)">L5</text>
<text x="252.2" y="404.9" transform="rotate(-90 252.2 404.9)">E5</text>
<text x="257.3" y="406.4" transform="rotate(-90 257.3 406.4)">A15</text>
<text x="262.4" y="405.1" transform="rotate(-90 262.4 405.1)">C7</text>
<text x="267.5" y="404.9" transform="rotate(-90 267.5 404.9)">B7</text>
<text x="272.5" y="404.9" transform="rotate(-90 272.5 404.9)">A7</text>
<text x="277.6" y="405.1" transform="rotate(-90 277.6 405.1)">C6</text>
<text x="282.7" y="405.1" transform="rotate(-90 282.7 405.1)">C5</text>
<text x="287.8" y="404.9" transform="rotate(-90 287.8 404.9)">B5</text>
<text x="292.9" y="404.9" transform="rotate(-90 292.9 404.9)">A5</text>
<text x="297.9" y="405.1" transform="rotate(-90 297.9 405.1)">C4</text>
<text x="303" y="405.1" transform="rotate(-90 303 405.1)">N3</text>
<text x="308.1" y="405.4" transform="rotate(-90 308.1 405.4)">M3</text>
<text x="313.2" y="404.7" transform="rotate(-90 313.2 404.7)">L3</text>
<text x="318.3" y="404.9" transform="rotate(-90 318.3 404.9)">K3</text>
<text x="323.3" y="404.5" transform="rotate(-90 323.3 404.5)">J3</text>
<text x="328.4" y="405.1" transform="rotate(-90 328.4 405.1)">H3</text>
<text x="333.5" y="405.2" transform="rotate(-90 333.5 405.2)">G3</text>
<text x="338.6" y="404.8" transform="rotate(-90 338.6 404.8)">F3</text>
<text x="343.7" y="404.9" transform="rotate(-90 343.7 404.9)">E3</text>
<text x="348.7" y="405.1" transform="rotate(-90 348.7 405.1)">C3</text>
<text x="353.8" y="404.9" transform="rotate(-90 353.8 404.9)">B3</text>
<text x="358.9" y="404.9" transform="rotate(-90 358.9 404.9)">A3</text>
<text x="364" y="405.1" transform="rotate(-90 364 405.1)">N2</text>
<text x="369.1" y="404.7" transform="rotate(-90 369.1 404.7)">L2</text>
<text x="374.1" y="404.5" transform="rotate(-90 374.1 404.5)">J2</text>
<text x="379.2" y="405.2" transform="rotate(-90 379.2 405.2)">G2</text>
<text x="384.3" y="404.9" transform="rotate(-90 384.3 404.9)">E2</text>
<text x="389.4" y="405.1" transform="rotate(-90 389.4 405.1)">R1</text>
<text x="394.5" y="405.1" transform="rotate(-90 394.5 405.1)">N1</text>
<text x="399.5" y="404.7" transform="rotate(-90 399.5 404.7)">L1</text>
<text x="404.6" y="404.5" transform="rotate(-90 404.6 404.5)">J1</text>
</g>
<g font-size="2.5">
<text x="39.4" y="10.2">8</text>
<text x="107.9" y="10.2">7</text>
<text x="176.5" y="10.2">6</text>
<text x="245.1" y="10.2">5</text>
<text x="313.7" y="10.2">4</text>
<text x="382.3" y="10.2">3</text>
<text x="450.9" y="10.2">2</text>
<text x="514.4" y="10.2">1</text>
<text x="489" y="15">REVISIONS</text>
<text x="487.7" y="20.3">SEE SHEET 2</text>
<text x="8.9" y="45.7">F</text>
<text x="549.9" y="45.7">F</text>
<text x="8.9" y="119.4">E</text>
<text x="549.9" y="119.4">E</text>
<text x="8.9" y="188">D</text>
<text x="549.9" y="188">D</text>
<text x="8.9" y="256.5">C</text>
<text x="549.9" y="256.5">C</text>
<text x="8.9" y="325.1">B</text>
<text x="549.9" y="325.1">B</text>
<text x="8.9" y="393.7">A</text>
<text x="549.9" y="393.7">A</text>
<text x="39.4" y="425.5">8</text>
<text x="108" y="425.5">7</text>
<text x="176.5" y="425.5">6</text>
<text x="245.1" y="425.5">5</text>
<text x="313.7" y="425.5">4</text>
<text x="382.3" y="425.5">3</text>
<text x="450.8" y="425.5">2</text>
<text x="514.4" y="425.5">1</text>
</g>
<g font-size="2.4">
<text x="519.4" y="416.6">REV</text>
<text x="533.4" y="416.6">SHEET</text>
<text x="537.2" y="420.4">OF</text>
</g>
<g font-size="2.3">
<text x="471.2" y="416.6">SCALE</text>
<text x="482.6" y="416.6">SIZE</text>
</g>
<g font-size="2">
<text x="528.3" y="406.4">CODE IDENTITY</text>
<text x="483.7" y="412.9">SEMICONDUCTOR OPERATIONS</text>
<text x="532.1" y="408.9">NUMBER</text>
</g>
</svg>
